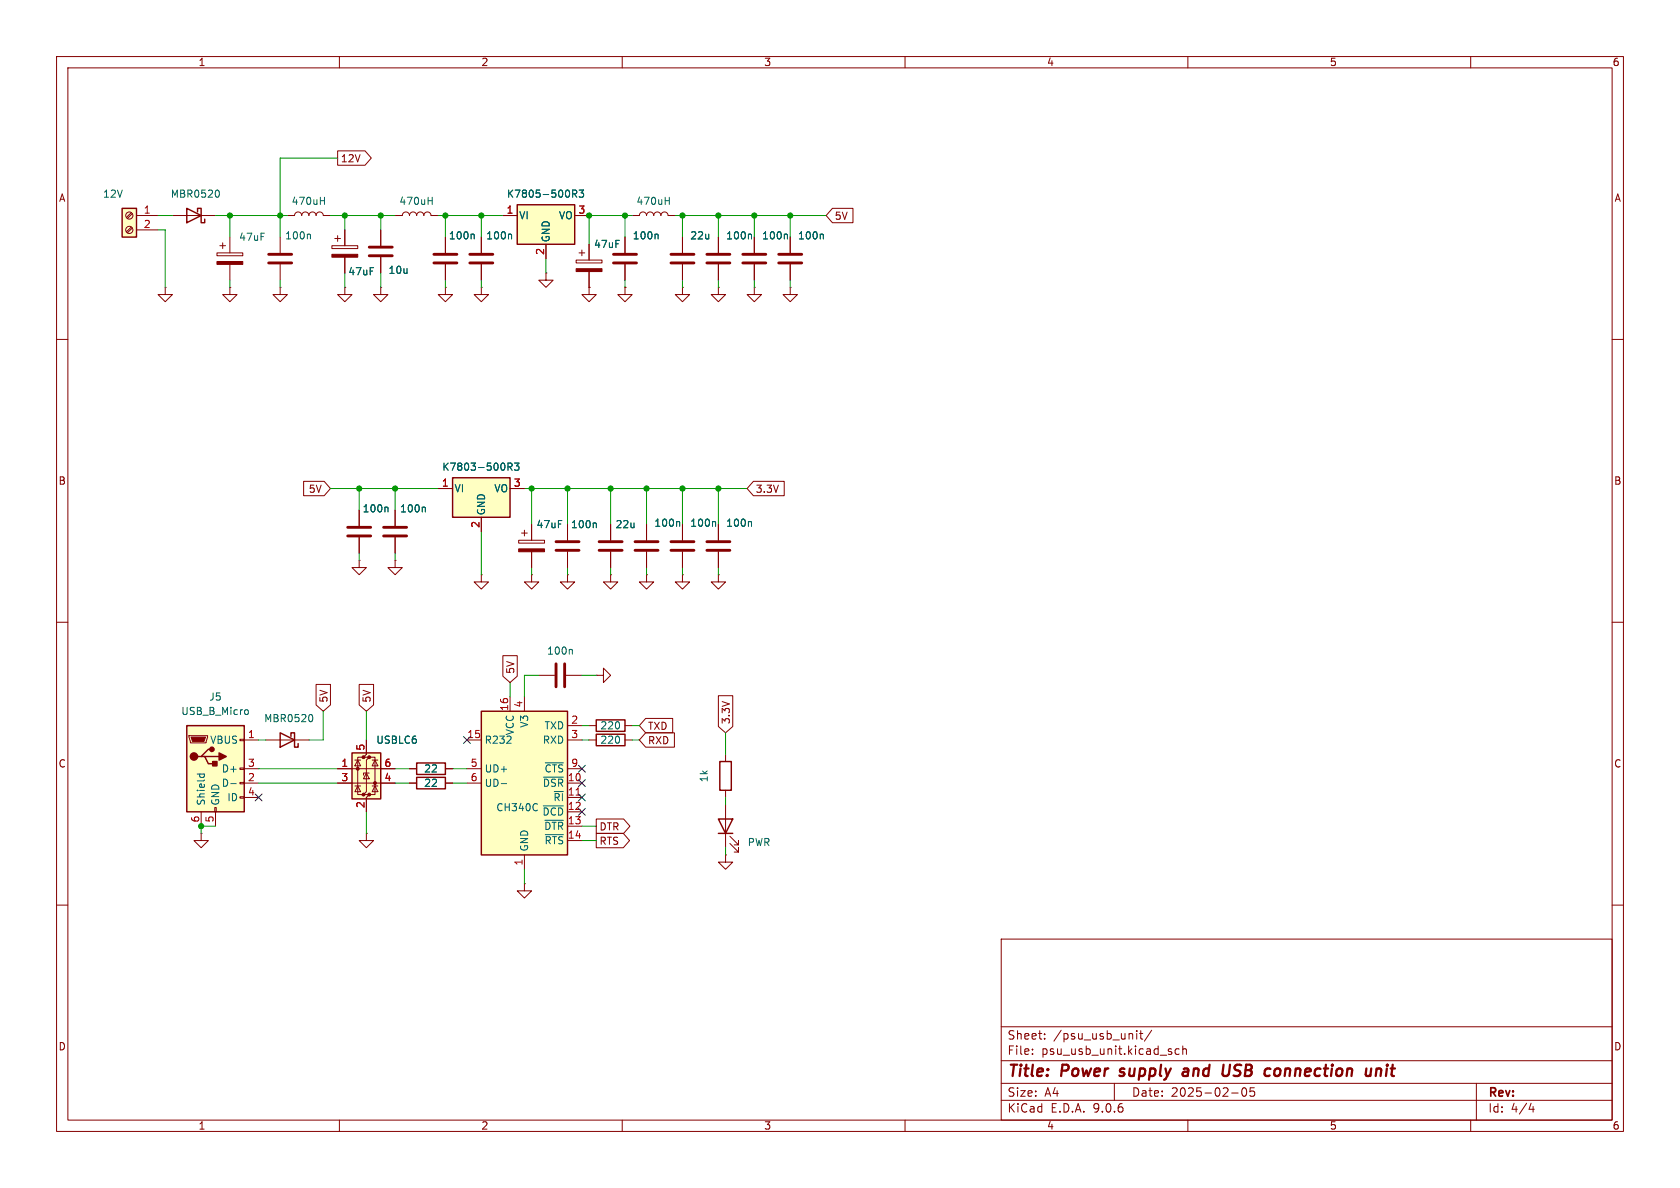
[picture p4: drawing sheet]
<svg xmlns="http://www.w3.org/2000/svg" width="297mm" height="210mm" viewBox="0 0 297 210" stroke-linecap="round" stroke-linejoin="round" font-family="sans-serif">
<g fill="none" stroke="#840000" stroke-width=".18">
<path d="M10 10h277v190h-277zM12 12h273v186h-273zM60 10v2M110 10v2M160 10v2M210 10v2M260 10v2M69.8 38.1h1.3a.64 .64 0 0 1 .7-.6 .64 .64 0 0 1 .6 .6 .64 .64 0 0 1 .6-.6 .64 .64 0 0 1 .7 .6 .64 .64 0 0 1 .6-.6 .64 .64 0 0 1 .6 .6 .64 .64 0 0 1 .7-.6 .64 .64 0 0 1 .6 .6h1.3M111.8 38.1h1.2a.64 .64 0 0 1 .7-.6 .64 .64 0 0 1 .6 .6 .64 .64 0 0 1 .6-.6 .64 .64 0 0 1 .7 .6 .64 .64 0 0 1 .6-.6 .64 .64 0 0 1 .6 .6 .64 .64 0 0 1 .7-.6 .64 .64 0 0 1 .6 .6h1.3M49.5 41.9v2.8M49.5 46.7v2.8M58.7 43.4h4.5v.5h-4.5z"/>
<path d="M59.2 42.2h1M59.7 41.7v1M61 40.6v2.8M61 45.5v2.8M67.3 50.8v1.3h1.3l-1.3 1.2-1.3-1.2h1.3M67.3 50.8h.1M67.3 40.6v2.8M67.3 45.5v2.8M96.5 48.3v1.2h1.3l-1.3 1.3-1.3-1.3h1.3M96.5 48.3h.1M101.9 46h4.5v.5h-4.5zM102.4 44.7h1"/>
<path d="M102.9 44.2v1M104.1 50.8v1.3h1.3l-1.3 1.2-1.2-1.2h1.2M104.1 50.8h.1M104.1 43.2v2.8M104.1 48v2.8M110.5 50.8v1.3h1.3l-1.3 1.2-1.3-1.2h1.3M110.5 50.8h.1M110.5 41.9v2.8M110.5 46.7v2.8M120.6 50.8v1.3h1.3l-1.3 1.2-1.2-1.2h1.2M120.6 50.8h.1M127 50.8v1.3h1.3l-1.3 1.2-1.3-1.2h1.3"/>
<path d="M127 50.8h.1M133.3 41.9v2.8M133.3 46.7v2.8M139.7 41.9v2.8M139.7 46.7v2.8M10 60h2M285 60h2M10 110h2M95.2 119.4h2.8M100.1 119.4h2.8M105.4 119.4h1.3v-1.3l1.2 1.3-1.2 1.3v-1.3M105.4 119.4h.1"/>
<path d="M285 110h2M47 130.8h7.6M72.4 135.9h1.3M72.4 138.4h1.3M78.7 135.9h1.3M78.7 138.4h1.3M104.1 128.3h1.3M104.1 130.8h1.3M110.5 128.3h1.3M110.5 130.8h1.3M64.8 147.3v1.3h1.2l-1.2 1.3-1.3-1.3h1.3M64.8 147.3h.1"/>
<path d="M10 160h2M177 166h108v32h-108zM285 160h2M60 198v2M110 198v2M160 198v2M177 194.5h108M177 191.5h108M177 187.5h108M177 181.5h108M182.5 186.3v.1M182.5 185.5v.1"/>
<path d="M184.7 183.6v.1M184.7 182.8v.1M197 191.5v3M201 182.2v.1M201 182.7v1M201.5 182.7h.5M201.7 182.2v1.3l.3 .2M203.6 182.1l-1.3 2M207 185.9l.2 .2-.2 .3M207 185.4l.1 .1M208.5 185.5l-.5-.1-.3 .3v.4l.2 .2h.6M209.1 185.5l.2-.1 .4 .1v.9"/>
<path d="M209.1 184.9v1.5M210 198v2M217.7 193.2h1.2M219.7 192.4l.2-.1a.81 .81 0 0 1 .6 .6 .81 .81 0 0 1-.3 .8l-.2 .1a.81 .81 0 0 1-.3-1.4zM221.7 192.3h-.7v.7l.2-.1h.5l.1 .3-.1 .5-.2 .1-.5-.1M260 198v2M261 191.5v6.5M270.7 195l-.4 1.1h.9M271 195.6v1"/>
</g>
<path d="M197.9 190.1l.2 .1M198.1 189l-.1 .3 .1 .1M209.3 189l.2-.1 .5 .1M210.1 189.4h-.7a.4 .4 0 0 0-.3 .4 .4 .4 0 0 0 .2 .4l.7-.1M217.5 188.2l-.2 1.6-.5 .4M226.2 190a.57 .57 0 0 1-.8 .1M226.2 189a.57 .57 0 0 0-.8 .1M243.3 189.1a.49 .49 0 0 1 .9 .1l-.1 1M243.4 188.9l-.2 1.3" fill="none" stroke="#840000" stroke-width=".4"/>
<path d="M75.7 35.5h.7M76.4 34.9v1.2M117.6 35.5h.7M118.3 34.9v1.2M54.7 41.4l.2 .2v.6M116.2 41.4l.1 .2v.6M139 41.4l.2 .2v.6M145.4 41.4l.2 .2v.6M101 114.8l.2 .2v.6M55 126.3a.79 .79 0 0 1 0 1.3" fill="none" stroke="#006464" stroke-width=".18"/>
<path d="M49.5 129.5l2.6 1.3-2.6 1.3zM51.4 130.2v-.7h.7v2.6h.6v-.7M73.7 134.9h5v2h-5zM73.7 137.4h5v2h-5zM105.4 127.3h5.1v2h-5.1zM105.4 129.8h5.1v2h-5.1z" fill="none" stroke="#840000" stroke-width=".25"/>
<g fill="#840000" stroke="#840000" stroke-width=".18">
<path d="M101.9 47.5h4.5v.5h-4.5z"/>
<path d="M58.7 45h4.5v.5h-4.5z"/>
</g>
<path d="M47.5 45h4.1M47.5 46.5h4.1M65.3 43.7h4M65.3 45.2h4M108.5 45h4M108.5 46.5h4M131.3 45h4.1M131.3 46.5h4.1M137.7 45h4M137.7 46.5h4M98.3 117.3v4.1M99.8 117.3v4.1" fill="none" stroke="#840000" stroke-width=".51"/>
<path d="M62.2 133.1h5.1v8.1h-5.1z" fill="#ffffc2"/>
<g fill="#840000" stroke="#840000" stroke-width=".18">
<circle cx="63.2" cy="135.9" r=".25"/>
<circle cx="64.3" cy="133.9" r=".25"/>
<circle cx="64.3" cy="140.5" r=".25"/>
<circle cx="65.3" cy="133.9" r=".25"/>
<circle cx="65.3" cy="140.5" r=".25"/>
<circle cx="66.3" cy="138.4" r=".25"/>
</g>
<g fill="none" stroke="#840000" stroke-width=".18">
<path d="M29.2 50.8v1.3h1.3l-1.3 1.2-1.3-1.2h1.3M29.2 50.8h.1M59.7 135.9h10.1M59.7 138.4h10.1M62.7 138.9h1.1M62.7 134.4h1.1M63.2 134.4l.6 1h-1.1zM63.2 138.9l.6 1.1h-1.1zM64.3 133.9h-1.1v6.6h1.1M64.8 130.8v2.6l-.5 .5h1l-.5 .5v5.6l-.5 .5h1l-.5 .5v2.5M64.8 136.7l.5 1h-1zM65.3 136.7h-1v.3"/>
<path d="M65.3 133.9h1v6.6h-1M65.8 138.9h1M65.8 134.4h1M66.3 134.4l.5 1h-1zM66.3 138.9l.5 1.1h-1zM128.3 133.4v1.2M128.3 139.7v1.3M92.7 156.2v1.3h1.3l-1.3 1.3-1.3-1.3h1.3M92.7 156.2h.1"/>
</g>
<path d="M62.2 133.1h5.1v8.1h-5.1zM127.3 134.6h2v5.1h-2z" fill="none" stroke="#840000" stroke-width=".25"/>
<path d="M91.4 36.2h10.2v7h-10.2z" fill="#ffffc2"/>
<path d="M91.4 36.2h10.2v7h-10.2z" fill="none" stroke="#840000" stroke-width=".25"/>
<path d="M88.9 38.1h2.5M101.6 38.1h2.5M96.5 43.2v2.5" fill="none" stroke="#840000" stroke-width=".18"/>
<path d="M101.2 34.3l.6-.1 .2-.2-.1-.3-.7-.1v1.3M101.5 34.3l.5 .6M102.4 33.6h.8l-.5 .5 .4 .1v.5l-.2 .2-.5-.2" fill="none" stroke="#006464" stroke-width=".18"/>
<path d="M85.1 125.7h15.2v25.4h-15.2z" fill="#ffffc2"/>
<path d="M85.1 125.7h15.2v25.4h-15.2z" fill="none" stroke="#840000" stroke-width=".25"/>
<g fill="none" stroke="#840000" stroke-width=".18">
<path d="M82.5 130.8h2.6M82.5 135.9h2.6M82.5 138.4h2.6M90.2 123.2v2.5M92.7 123.2v2.5M100.3 130.8h2.6M100.3 135.9h2.6M100.3 138.4h2.6M100.3 128.3h2.6M35.6 147.3v1.3h1.2l-1.2 1.3-1.3-1.3h1.3M35.6 147.3h.1M92.7 151.1v2.6"/>
<path d="M100.3 141h2.6M100.3 143.5h2.6M100.3 146.1h2.6M100.3 148.6h2.6"/>
</g>
<path d="M88.6 138.5h1M96.1 137.4h3.5M96.4 134.8h3.2M94.9 142.1l.1 .1M95 143.2l-.1 .1M96 142.5h3.6M96.3 145h3.3M96.4 147.5h3.2" fill="none" stroke="#006464" stroke-width=".18"/>
<path d="M101.8 140.6h.8" fill="none" stroke="#a90000" stroke-width=".18"/>
<path d="M33 128.3h10.2v15.2h-10.2z" fill="#ffffc2"/>
<path d="M33 128.3h10.2v15.2h-10.2zM35.6 133.7h.6l.6 1.3h1.3M36.2 133.7h2.5M37.5 132.5h-.7l-1.2 1.2h-.7M127 144.8h2.5l-1.2 2.5zM127 147.3h2.5" fill="none" stroke="#840000" stroke-width=".25"/>
<g fill="none" stroke="#840000" stroke-width=".18">
<path d="M50.8 38.1h1.3a.64 .64 0 0 1 .6-.6 .64 .64 0 0 1 .6 .6 .64 .64 0 0 1 .7-.6 .64 .64 0 0 1 .6 .6 .64 .64 0 0 1 .6-.6 .64 .64 0 0 1 .7 .6 .64 .64 0 0 1 .6-.6 .64 .64 0 0 1 .6 .6h1.3M38.4 44.7h4.5v.5h-4.5zM38.9 43.4h1M39.4 42.9v1M40.6 50.8v1.3h1.3l-1.3 1.2-1.2-1.2h1.2M40.6 50.8h.1M40.6 41.9v2.8M40.6 46.7v2.8M127 41.9v2.8M127 46.7v2.8M133.3 50.8v1.3h1.3l-1.3 1.2-1.2-1.2h1.2M133.3 50.8h.1"/>
<path d="M139.7 50.8v1.3h1.3l-1.3 1.2-1.3-1.2h1.3M139.7 50.8h.1M63.5 99.1v1.2h1.3l-1.3 1.3-1.3-1.3h1.3M63.5 99.1h.1M69.8 99.1v1.2h1.3l-1.3 1.3-1.2-1.3h1.2M69.8 99.1h.1M107.9 92.7v2.8M107.9 97.5v2.8M114.3 92.7v2.8M114.3 97.5v2.8M107.9 101.6v1.3h1.3l-1.3 1.2-1.2-1.2h1.2M107.9 101.6h.1"/>
<path d="M114.3 101.6v1.3h1.3l-1.3 1.2-1.3-1.2h1.3M114.3 101.6h.1M33.4 130h3.3v.3l-.3 1h-2.7zM42.4 130.7h.8v.2h-.8zM42.4 135.8h.8v.2h-.8zM42.4 138.3h.8v.3h-.8zM43.2 130.8h2.5M43.2 135.9h2.5M43.2 138.4h2.5M35.6 143.5v2.6M38 142.7h.2v.8h-.2zM38.1 143.5v2.6"/>
<path d="M42.4 140.8h.8v.3h-.8zM43.2 141h2.5M128.3 151.1v1.3h1.2l-1.2 1.3-1.3-1.3h1.3M128.3 151.1h.1M128.3 142.2v7.7M129 149.1l1.6 1.5v-.7v.7h-.8M129 147.8l1.6 1.6v-.8v.8h-.8"/>
</g>
<g fill="#840000" stroke="#840000" stroke-width=".18">
<path d="M33.8 130.3h2.5l-.2 .8h-2.1z"/>
<path d="M38.4 46.2h4.5v.5h-4.5z"/>
</g>
<g fill="#840000" stroke="#840000" stroke-width=".25">
<path d="M37.6 134.6h.8v.8h-.8z"/>
<path d="M38.7 133.1l1.3 .6-1.3 .7z"/>
<circle cx="34.3" cy="133.7" r=".63"/>
<circle cx="37.5" cy="132.5" r=".38"/>
</g>
<path d="M56.6 35.5h.8M57.4 34.9v1.2M132.7 41.4l.2 .2v.6M120 92.2l.2 .2v.6M34.9 136.8h1.2M35.4 136.8l-.1 .4M36.1 136.8v.4M40.8 138.5h1M43.5 125.5h.3l.1 .2-.1 .5-.3 .1" fill="none" stroke="#006464" stroke-width=".18"/>
<path d="M125 45h4M125 46.5h4M105.9 95.8h4.1M105.9 97.3h4.1M112.3 95.8h4M112.3 97.3h4" fill="none" stroke="#840000" stroke-width=".51"/>
<path d="M80 84.5h10.2v6.9h-10.2z" fill="#ffffc2"/>
<path d="M33 36.8l2.6 1.3-2.6 1.3zM34.9 37.5v-.7h.7v2.6h.6v-.7M80 84.5h10.2v6.9h-10.2z" fill="none" stroke="#840000" stroke-width=".25"/>
<g fill="none" stroke="#840000" stroke-width=".18">
<path d="M30.5 38.1h7.6M49.5 50.8v1.3h1.3l-1.3 1.2-1.2-1.2h1.2M49.5 50.8h.1M85.1 50.8v1.3h1.3l-1.3 1.2-1.3-1.2h1.3M85.1 50.8h.1M120.6 41.9v2.8M120.6 46.7v2.8M63.5 90.2v2.8M63.5 95v2.8M69.8 90.2v2.8M69.8 95v2.8M77.5 86.4h2.5"/>
<path d="M85.1 91.4v2.6M90.2 86.4h2.5M91.7 95.5h4.6v.5h-4.6zM92.2 94.2h1M92.7 93.7v1M94 92.7v2.8M94 97.5v2.8M85.1 101.6v1.3h1.3l-1.3 1.2-1.3-1.2h1.3M85.1 101.6h.1M100.3 101.6v1.3h1.3l-1.3 1.2-1.2-1.2h1.2M100.3 101.6h.1"/>
</g>
<path d="M38.5 33.6a.79 .79 0 0 1 0 1.3M68.4 89.6l.2 .2v.7M75 89.6l.2 .2v.7M89.8 82.5h.6l.1-.2v-.3l-.7-.1v1.2M90.1 82.5l.4 .6M91 81.9h.7l-.4 .4 .4 .2v.5l-.2 .1-.5-.1" fill="none" stroke="#006464" stroke-width=".18"/>
<path d="M118.6 45h4.1M118.6 46.5h4.1M61.5 93.2h4M61.5 94.7h4M67.8 93.2h4.1M67.8 94.7h4.1" fill="none" stroke="#840000" stroke-width=".51"/>
<path d="M91.7 97h4.6v.5h-4.6z" fill="#840000" stroke="#840000" stroke-width=".18"/>
<path d="M21.6 36.8h2.5v5.1h-2.5z" fill="#ffffc2"/>
<path d="M21.6 36.8h2.5v5.1h-2.5z" fill="none" stroke="#840000" stroke-width=".25"/>
<g fill="none" stroke="#840000" stroke-width=".18">
<path d="M23.2 37.6l-.8 .8M23.4 37.8l-.9 .8M24.1 38.1h3.8M59.7 26.7h4.8l1.1 1.2-1.1 1.3h-4.8zM88.9 38.1h2.5M101.6 38.1h2.5M147.2 36.8h3.6v2.6h-3.6l-1.2-1.3zM23.2 40.1l-.8 .9M23.4 40.3l-.9 .8M24.1 40.6h3.8M61 50.8v1.3h1.2l-1.2 1.2-1.3-1.2h1.3M61 50.8h.1"/>
<path d="M61 40.6v2.8M61 45.5v2.8M67.3 40.6v2.8M67.3 45.5v2.8M78.7 50.8v1.3h1.3l-1.3 1.2-1.2-1.2h1.2M78.7 50.8h.1M78.7 41.9v2.8M78.7 46.7v2.8M85.1 41.9v2.8M85.1 46.7v2.8M96.5 43.2v2.5M104.1 50.8h.1"/>
<path d="M104.1 43.2v2.8M104.1 48v2.8M110.5 50.8h.1M110.5 41.9v2.8M110.5 46.7v2.8M120.6 41.9v2.8M120.6 46.7v2.8M127 41.9v2.8M127 46.7v2.8M133.3 41.9v2.8M133.3 46.7v2.8M139.7 41.9v2.8"/>
<path d="M139.7 46.7v2.8M53.7 85.1h3.6l1.1 1.3-1.1 1.2h-3.6zM63.5 90.2v2.8M63.5 95v2.8M69.8 90.2v2.8M69.8 95v2.8M77.5 86.4h2.5M85.1 91.4v2.6M90.2 86.4h2.5M94 92.7v2.8M94 97.5v2.8M100.3 92.7v2.8"/>
<path d="M100.3 97.5v2.8M107.9 92.7v2.8M107.9 97.5v2.8M114.3 92.7v2.8M114.3 97.5v2.8M120.6 92.7v2.8M120.6 97.5v2.8M127 92.7v2.8M127 97.5v2.8M133.2 85.1h5.4v2.5h-5.4l-1.1-1.2zM88.9 115.9h2.5v3.6l-1.2 1.2-1.3-1.2zM94 101.6v1.3h1.2l-1.2 1.2-1.3-1.2h1.3"/>
<path d="M94 101.6h.1M120.6 101.6v1.3h1.3l-1.3 1.2-1.2-1.2h1.2M120.6 101.6h.1M127 101.6v1.3h1.3l-1.3 1.2-1.3-1.2h1.3M127 101.6h.1M55.9 121h2.5v3.6l-1.3 1.1-1.2-1.1zM59.7 135.9h2.5M59.7 138.4h2.5M63.5 121h2.5v3.6l-1.2 1.1-1.3-1.1zM64.8 130.8v2.6M67.3 135.9h2.5M67.3 138.4h2.5"/>
<path d="M72.4 135.9h1.3M72.4 138.4h1.3M78.7 135.9h1.3M78.7 138.4h1.3M114.1 129.5h5.1v2.6h-5.1l-1.1-1.3zM114.1 127h4.8v2.5h-4.8l-1.1-1.2zM127 123h2.5v5.4l-1.2 1.1-1.3-1.1zM64.8 141v2.5M105.4 147.3h4.8l1.1 1.3-1.1 1.3h-4.8zM105.4 144.8h4.9l1.1 1.3-1.1 1.2h-4.9z"/>
<circle cx="22.9" cy="38.1" r=".63"/>
<circle cx="22.9" cy="40.6" r=".63"/>
</g>
<path d="M76.7 45h4.1M76.7 46.5h4.1M83.1 45h4M83.1 46.5h4M98.3 95.8h4.1M98.3 97.3h4.1M118.6 95.8h4.1M118.6 97.3h4.1M125 95.8h4M125 97.3h4" fill="none" stroke="#840000" stroke-width=".51"/>
<g fill="none" stroke="#006464" stroke-width=".18">
<path d="M101.2 34.3l.6-.1 .2-.2-.1-.3-.7-.1v1.3M101.5 34.3l.5 .6M102.4 33.6h.8l-.5 .5 .4 .1v.5l-.2 .2-.5-.2M83.7 41.4l.1 .2v.6M90.3 41.4l.1 .2v.6M116.2 41.4l.1 .2v.6M132.7 41.4l.2 .2v.6M139 41.4l.2 .2v.6M145.4 41.4l.2 .2v.6M68.4 89.6l.2 .2v.7M75 89.6l.2 .2v.7M89.8 82.5h.6l.1-.2v-.3l-.7-.1v1.2"/>
<path d="M90.1 82.5l.4 .6M91 81.9h.7l-.4 .4 .4 .2v.5l-.2 .1-.5-.1M105.2 92.4l.2 .2v.7M120 92.2l.2 .2v.6M126.3 92.2l.2 .2v.6M132.7 92.2l.2 .2v.6"/>
</g>
<g fill="none" stroke="#009600" stroke-width=".18">
<path d="M27.9 38.1h2.6M38.1 38.1h12.7M40.6 38.1v3.8M58.4 38.1h11.4M59.7 27.9h-10.2v14M61 38.1v2.5M67.3 38.1v2.5M77.5 38.1h11.4M78.7 38.1v3.8M85.1 38.1v3.8M110.5 38.1v3.8M111.8 38.1h-7.7v5.1"/>
<path d="M119.4 38.1h26.6M120.6 38.1v3.8M127 38.1v3.8M133.3 38.1v3.8M139.7 38.1v3.8M27.9 40.6h1.3v10.2M40.6 49.5v1.3M49.5 49.5v1.3M61 48.3v2.5M67.3 48.3v2.5M78.7 49.5v1.3M85.1 49.5v1.3"/>
<path d="M96.5 45.7v2.6M110.5 49.5v1.3M120.6 49.5v1.3M127 49.5v1.3M133.3 49.5v1.3M139.7 49.5v1.3M58.4 86.4h19.1M63.5 86.4v3.8M63.5 97.8v1.3M69.8 86.4v3.8M69.8 97.8v1.3M85.1 94v7.6"/>
<path d="M92.7 86.4h39.4M94 86.4v6.3M100.3 86.4v6.3M107.9 86.4v6.3M114.3 86.4v6.3M120.6 86.4v6.3M127 86.4v6.3M94 100.3v1.3M95.2 119.4h-2.5v3.8M100.3 100.3v1.3M102.9 119.4h2.5M107.9 100.3v1.3"/>
<path d="M114.3 100.3v1.3M120.6 100.3v1.3M127 100.3v1.3M45.7 130.8h1.3M45.7 138.4h14M45.7 135.9h14M57.1 125.7v5.1h-2.5M64.8 125.7v5.1M69.8 138.4h2.6M69.8 135.9h2.6M80 138.4h2.5M80 135.9h2.5"/>
<path d="M90.2 120.7v2.5M102.9 130.8h1.2M102.9 128.3h1.2M111.8 130.8h1.2M111.8 128.3h1.2M128.3 129.5v3.9M38.1 146.1h-2.5v1.2M64.8 143.5v3.8M92.7 153.7v2.5M102.9 148.6h2.5M102.9 146.1h2.5M128.3 141v1.2"/>
<path d="M128.3 149.9v1.2"/>
</g>
<path d="M81.9 130.2l1.3 1.2M83.2 130.2l-1.3 1.2M102.3 137.8l1.2 1.2M102.3 135.3l1.2 1.2M103.5 137.8l-1.2 1.2M103.5 135.3l-1.2 1.2M45.1 140.4l1.2 1.2M46.3 140.4l-1.2 1.2M102.3 140.4l1.2 1.2M102.3 142.9l1.2 1.2M103.5 140.4l-1.2 1.2M103.5 142.9l-1.2 1.2" fill="none" stroke="#000084" stroke-width=".18"/>
<g fill="#009600" stroke="#009600" stroke-width=".18">
<circle cx="120.6" cy="86.4" r=".46"/>
<circle cx="127" cy="86.4" r=".46"/>
<circle cx="100.3" cy="86.4" r=".46"/>
<circle cx="94" cy="86.4" r=".46"/>
<circle cx="107.9" cy="86.4" r=".46"/>
<circle cx="114.3" cy="86.4" r=".46"/>
<circle cx="127" cy="38.1" r=".46"/>
<circle cx="120.6" cy="38.1" r=".46"/>
<circle cx="133.3" cy="38.1" r=".46"/>
<circle cx="139.7" cy="38.1" r=".46"/>
<circle cx="104.1" cy="38.1" r=".46"/>
<circle cx="110.5" cy="38.1" r=".46"/>
<circle cx="35.6" cy="146.1" r=".46"/>
<circle cx="61" cy="38.1" r=".46"/>
<circle cx="67.3" cy="38.1" r=".46"/>
<circle cx="40.6" cy="38.1" r=".46"/>
<circle cx="49.5" cy="38.1" r=".46"/>
<circle cx="78.7" cy="38.1" r=".46"/>
<circle cx="63.5" cy="86.4" r=".46"/>
<circle cx="69.8" cy="86.4" r=".46"/>
<circle cx="85.1" cy="38.1" r=".46"/>
</g>
<g font-size="2.8" fill="#840000">
<text x="178" y="190.9">Title:</text>
<text x="187.7" y="190.9">Power</text>
<text x="198.8" y="190.9">supply</text>
<text x="210.8" y="190.9">and</text>
<text x="218.5" y="190.9">USB</text>
<text x="226.9" y="190.9">connection</text>
<text x="245.5" y="190.9">unit</text>
</g>
<g font-size="2.1" fill="#840000">
<text x="178" y="184">Sheet:</text>
<text x="186.2" y="184">/psu_usb_unit/</text>
<text x="178" y="186.7">File:</text>
<text x="184.1" y="186.7">psu_usb_unit.kicad_sch</text>
<text x="178" y="196.9">KiCad</text>
<text x="178" y="194.1">Size:</text>
<text x="184.7" y="194.1">A4</text>
<text x="185.7" y="196.9">E.D.A.</text>
<text x="193.3" y="196.9">9.0.6</text>
<text x="200" y="194.1">Date:</text>
<text x="207" y="194.1">2025-02-05</text>
<text x="263" y="194.3">Rev:</text>
<text x="263" y="196.9">Id:</text>
<text x="267.1" y="196.9">4/4</text>
</g>
<g font-size="1.8" fill="#840000">
<text x="35" y="11.9">1</text>
<text x="85" y="11.9">2</text>
<text x="135" y="11.9">3</text>
<text x="185" y="11.9">4</text>
<text x="235" y="11.9">5</text>
<text x="285" y="11.9">6</text>
<text x="60.2" y="28.9">12V</text>
<text x="10.3" y="35.9">A</text>
<text x="285.3" y="35.9">A</text>
<text x="147.5" y="39.1">5V</text>
<text x="10.3" y="85.9">B</text>
<text x="54.5" y="87.3">5V</text>
<text x="133.5" y="87.3">3.3V</text>
<text x="285.3" y="85.9">B</text>
<text x="91.1" y="119.2" transform="rotate(-90 91.1 119.2)">5V</text>
<text x="58.1" y="124.3" transform="rotate(-90 58.1 124.3)">5V</text>
<text x="65.7" y="124.3" transform="rotate(-90 65.7 124.3)">5V</text>
<text x="114.5" y="131.8">RXD</text>
<text x="114.5" y="129.2">TXD</text>
<text x="129.2" y="128.1" transform="rotate(-90 129.2 128.1)">3.3V</text>
<text x="10.3" y="135.9">C</text>
<text x="285.3" y="135.9">C</text>
<text x="105.9" y="149.5">RTS</text>
<text x="105.9" y="147">DTR</text>
<text x="10.3" y="185.9">D</text>
<text x="285.3" y="185.9">D</text>
<text x="35" y="199.9">1</text>
<text x="85" y="199.9">2</text>
<text x="135" y="199.9">3</text>
<text x="185" y="199.9">4</text>
<text x="235" y="199.9">5</text>
<text x="285" y="199.9">6</text>
</g>
<g font-size="1.8" fill="#006464">
<text x="18.1" y="35.2">12V</text>
<text x="30.1" y="35.2">MBR0520</text>
<text x="89.5" y="35.2">K7805-500R3</text>
<text x="51.5" y="36.4">470uH</text>
<text x="70.5" y="36.4">470uH</text>
<text x="91.7" y="39">VI</text>
<text x="98.7" y="39">VO</text>
<text x="112.4" y="36.4">470uH</text>
<text x="42.2" y="42.8">47uF</text>
<text x="50.3" y="42.5">100n</text>
<text x="79.3" y="42.5">100n</text>
<text x="85.9" y="42.5">100n</text>
<text x="97.4" y="42.9" transform="rotate(-90 97.4 42.9)">GND</text>
<text x="104.9" y="44">47uF</text>
<text x="111.8" y="42.5">100n</text>
<text x="121.9" y="42.5">22u</text>
<text x="128.3" y="42.5">100n</text>
<text x="134.6" y="42.5">100n</text>
<text x="141" y="42.5">100n</text>
<text x="61.5" y="48.9">47uF</text>
<text x="68.6" y="48.6">10u</text>
<text x="78.1" y="83.4">K7803-500R3</text>
<text x="80.3" y="87.2">VI</text>
<text x="87.3" y="87.2">VO</text>
<text x="64" y="90.8">100n</text>
<text x="70.6" y="90.8">100n</text>
<text x="86" y="91.2" transform="rotate(-90 86 91.2)">GND</text>
<text x="94.8" y="93.6">47uF</text>
<text x="100.8" y="93.6">100n</text>
<text x="108.7" y="93.6">22u</text>
<text x="115.6" y="93.3">100n</text>
<text x="121.9" y="93.3">100n</text>
<text x="128.3" y="93.3">100n</text>
<text x="96.6" y="115.9">100n</text>
<text x="36.9" y="124.1">J5</text>
<text x="32" y="126.6">USB_B_Micro</text>
<text x="37.1" y="131.7">VBUS</text>
<text x="46.6" y="127.9">MBR0520</text>
<text x="66.4" y="131.7">USBLC6</text>
<text x="85.6" y="131.7">R232</text>
<text x="91" y="130.1" transform="rotate(-90 91 130.1)">VCC</text>
<text x="93.6" y="128.7" transform="rotate(-90 93.6 128.7)">V3</text>
<text x="95.9" y="131.7">RXD</text>
<text x="96.2" y="129.1">TXD</text>
<text x="106" y="129.1">220</text>
<text x="106" y="131.7">220</text>
<text x="39.1" y="136.8">D+</text>
<text x="74.9" y="136.8">22</text>
<text x="85.6" y="136.8">UD+</text>
<text x="96.2" y="136.8">~{CTS}</text>
<text x="36.4" y="142.5" transform="rotate(-90 36.4 142.5)">Shield</text>
<text x="39" y="142.5" transform="rotate(-90 39 142.5)">GND</text>
<text x="39.1" y="139.3">D-</text>
<text x="40.1" y="141.8">ID</text>
<text x="74.9" y="139.3">22</text>
<text x="85.6" y="139.3">UD-</text>
<text x="87.6" y="143.6">CH340C</text>
<text x="95.9" y="139.3">~{DSR}</text>
<text x="97.7" y="141.8">~{RI}</text>
<text x="125.3" y="138.4" transform="rotate(-90 125.3 138.4)">1k</text>
<text x="95.8" y="144.4">~{DCD}</text>
<text x="96.1" y="146.9">~{DTR}</text>
<text x="96.2" y="149.5">~{RTS}</text>
<text x="132.1" y="149.8">PWR</text>
<text x="93.6" y="150.6" transform="rotate(-90 93.6 150.6)">GND</text>
</g>
<g font-size="1.8" fill="#a90000">
<text x="25.3" y="37.8">1</text>
<text x="25.3" y="40.4">2</text>
<text x="89.5" y="37.8">1</text>
<text x="102.2" y="37.8">3</text>
<text x="96.3" y="45.2" transform="rotate(-90 96.3 45.2)">2</text>
<text x="78" y="86.1">1</text>
<text x="90.7" y="86.1">3</text>
<text x="84.8" y="93.4" transform="rotate(-90 84.8 93.4)">2</text>
<text x="89.9" y="125.8" transform="rotate(-90 89.9 125.8)">16</text>
<text x="92.5" y="125.2" transform="rotate(-90 92.5 125.2)">4</text>
<text x="43.7" y="130.6">1</text>
<text x="82.5" y="130.6">15</text>
<text x="100.9" y="128">2</text>
<text x="100.9" y="130.6">3</text>
<text x="43.7" y="135.6">3</text>
<text x="60.3" y="135.6">1</text>
<text x="64.5" y="132.8" transform="rotate(-90 64.5 132.8)">5</text>
<text x="67.9" y="135.6">6</text>
<text x="83.1" y="135.6">5</text>
<text x="100.9" y="135.6">9</text>
<text x="43.7" y="138.2">2</text>
<text x="43.7" y="140.7">4</text>
<text x="60.3" y="138.2">3</text>
<text x="64.5" y="142.9" transform="rotate(-90 64.5 142.9)">2</text>
<text x="67.9" y="138.2">4</text>
<text x="83.1" y="138.2">6</text>
<text x="100.3" y="138.2">10</text>
<text x="100.3" y="140.7">11</text>
<text x="100.3" y="143.3">12</text>
<text x="35.3" y="145.5" transform="rotate(-90 35.3 145.5)">6</text>
<text x="37.8" y="145.5" transform="rotate(-90 37.8 145.5)">5</text>
<text x="100.3" y="145.8">13</text>
<text x="100.3" y="148.3">14</text>
<text x="92.5" y="153.1" transform="rotate(-90 92.5 153.1)">1</text>
</g>
</svg>
